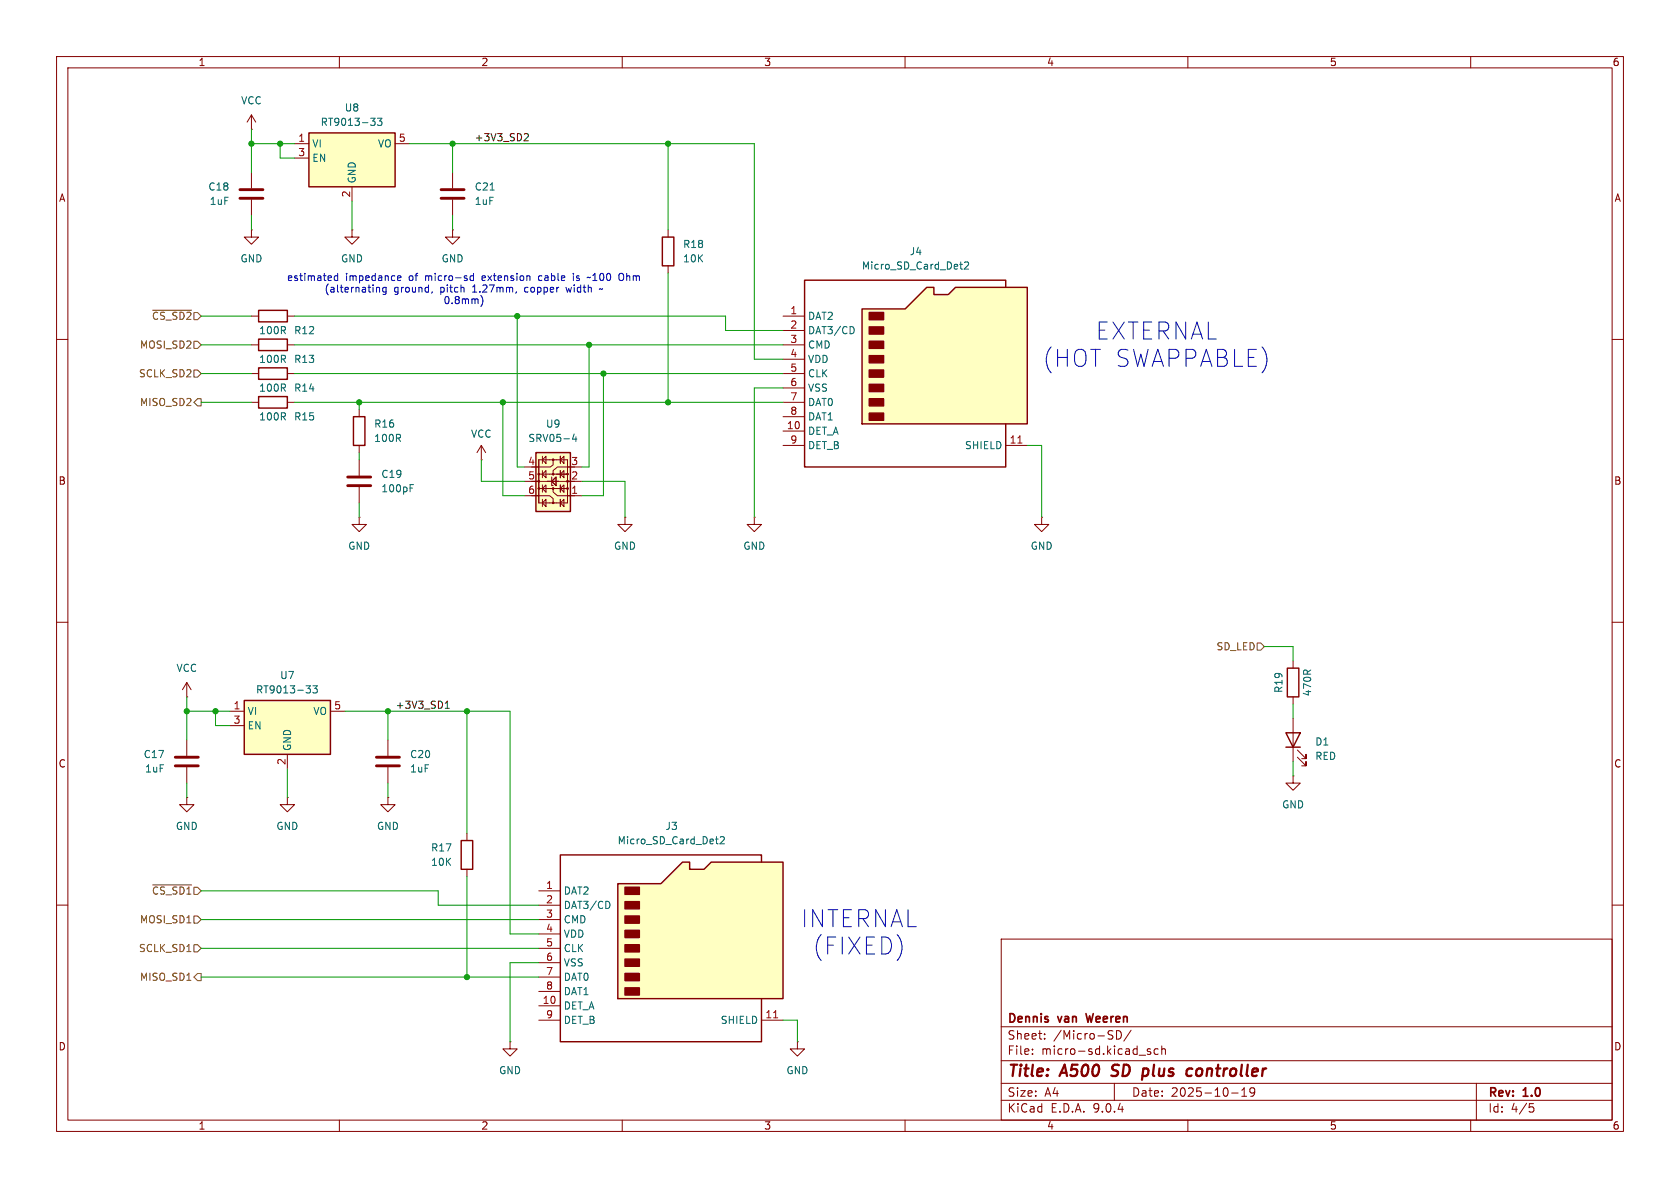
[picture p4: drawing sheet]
<svg xmlns="http://www.w3.org/2000/svg" width="297mm" height="210mm" viewBox="0 0 297 210" stroke-linecap="round" stroke-linejoin="round" font-family="sans-serif">
<g fill="none" stroke="#840000" stroke-width=".18">
<path d="M10 10h277v190h-277zM12 12h273v186h-273zM60 10v2M110 10v2M160 10v2M210 10v2M260 10v2M44.4 22.9h.1M44.4 20.3l-.7 1.3M44.4 20.3l.8 1.3M44.4 20.3v2.6M10 60h2"/>
<path d="M285 60h2M110.5 91.4v1.3h1.3l-1.3 1.3-1.3-1.3h1.3M110.5 91.4h.1M133.3 91.4v1.3h1.3l-1.3 1.3-1.2-1.3h1.2M133.3 91.4h.1M10 110h2M285 110h2M50.8 141v1.2h1.3l-1.3 1.3-1.3-1.3h1.3M50.8 141h.1M10 160h2M177 166h108v32h-108zM285 160h2"/>
<path d="M60 198v2M110 198v2M160 198v2M177 194.5h108M177 191.5h108M177 187.5h108M177 181.5h108M182.5 186.3v.1M182.5 185.5v.1M184.7 183.6v.1M184.7 182.8v.1M197 191.5v3"/>
<path d="M197.4 182.2a.76 .76 0 0 1 .9 .7 .76 .76 0 0 1-.9 .8zM200 182.1l-1.3 2M203.4 185.5l-.4-.1-.2 .2 .1 .2 .5 .2v.3h-.6M204.7 185.5l-.4-.1-.3 .3v.4l.2 .2h.5M205.4 185.5l.2-.1 .4 .1v.9M205.4 184.9v1.5M210 198v2M217.7 193.2h1.2M219.5 193.8h.9M219.5 192.7l.5-.4v1.5M221.8 192.9l-.3 .3h-.3l-.2-.3 .1-.5 .4-.1 .2 .1a.99 .99 0 0 1-.3 1.4h-.3M260 198v2"/>
<path d="M261 191.5v6.5M270.4 195.1h.7M270.5 195.7h.4l.3 .3-.2 .5-.5 .1"/>
</g>
<path d="M196.5 190.1l.2 .1M196.8 188.4l-.2 .4 .1 .2M202.3 188.9l.6 .1M202.7 190.1l-.5 .1M210.2 188.9l.6 .1M210.6 190.1l-.5 .1M211.5 189.3v.7" fill="none" stroke="#840000" stroke-width=".4"/>
<path d="M192 179.2l.3 1.5" fill="none" stroke="#840000" stroke-width=".3"/>
<path d="M152.4 54.6h7.6l3.8-3.8h1.3v1.3h2.5l1.3-1.3h12.7v24.1h-29.2z" fill="#ffffc2"/>
<path d="M152.4 54.6h7.6l3.8-3.8h1.3v1.3h2.5l1.3-1.3h12.7v24.1h-29.2zM177.8 50.8v-1.3h-35.6v33.1h35.6v-7.7M227.6 118.1h2v5.1h-2z" fill="none" stroke="#840000" stroke-width=".25"/>
<g fill="#840000" stroke="#840000" stroke-width=".25">
<path d="M153.7 55.2h2.5v1.3h-2.5z"/>
<path d="M153.7 57.8h2.5v1.3h-2.5z"/>
<path d="M153.7 60.3h2.5v1.3h-2.5z"/>
<path d="M153.7 62.9h2.5v1.2h-2.5z"/>
<path d="M153.7 65.4h2.5v1.3h-2.5z"/>
<path d="M153.7 67.9h2.5v1.3h-2.5z"/>
<path d="M153.7 70.5h2.5v1.3h-2.5z"/>
<path d="M153.7 73h2.5v1.3h-2.5z"/>
</g>
<g fill="none" stroke="#840000" stroke-width=".18">
<path d="M44.4 30.5v2.8M44.4 35.3v2.8M138.4 55.9h3.8M138.4 58.4h3.8M138.4 61h3.8M138.4 63.5h3.8M138.4 66h3.8M138.4 68.6h3.8M138.4 71.1h3.8M138.4 73.7h3.8M138.4 76.2h3.8M138.4 78.7h3.8"/>
<path d="M177.8 78.7h3.8M228.6 116.8v1.3M228.6 123.2v1.3"/>
</g>
<path d="M150.8 57.8l.2 .5-.2 .6M169.7 46.7h.4M170 47.6h.1M170.5 46.4l.5-.1 .2 .4-.7 .9h.7" fill="none" stroke="#006464" stroke-width=".18"/>
<path d="M179.9 78.3h.8" fill="none" stroke="#a90000" stroke-width=".18"/>
<path d="M42.4 35.1h4.1M42.4 33.5h4.1" fill="none" stroke="#840000" stroke-width=".51"/>
<path d="M109.2 156.2h7.6l3.8-3.8h1.3v1.3h2.6l1.2-1.3h12.7v24.1h-29.2z" fill="#ffffc2"/>
<path d="M109.2 156.2h7.6l3.8-3.8h1.3v1.3h2.6l1.2-1.3h12.7v24.1h-29.2zM134.6 152.4v-1.3h-35.5v33.1h35.5v-7.7" fill="none" stroke="#840000" stroke-width=".25"/>
<g fill="#840000" stroke="#840000" stroke-width=".25">
<path d="M110.5 156.8h2.5v1.3h-2.5z"/>
<path d="M110.5 159.4h2.5v1.3h-2.5z"/>
<path d="M110.5 161.9h2.5v1.3h-2.5z"/>
<path d="M110.5 164.5h2.5v1.2h-2.5z"/>
<path d="M110.5 167h2.5v1.3h-2.5z"/>
<path d="M110.5 169.5h2.5v1.3h-2.5z"/>
<path d="M110.5 172.1h2.5v1.3h-2.5z"/>
<path d="M110.5 174.6h2.5v1.3h-2.5z"/>
</g>
<g fill="none" stroke="#840000" stroke-width=".18">
<path d="M80 30.5v2.8M80 35.3v2.8M62.2 40.6v1.3h1.3l-1.3 1.3-1.2-1.3h1.2M62.2 40.6h.1M80 40.6v1.3h1.3l-1.3 1.3-1.3-1.3h1.3M80 40.6h.1M85.1 78.7l-.8 1.3M85.1 78.7l.8 1.3M85.1 78.7v2.6M85.1 81.3h.1M95.2 157.5h3.9M95.2 160h3.9"/>
<path d="M95.2 162.6h3.9M95.2 165.1h3.9M95.2 167.6h3.9M95.2 170.2h3.9M95.2 172.7h3.9M95.2 175.3h3.9M95.2 177.8h3.9M90.2 184.2v1.2h1.2l-1.2 1.3-1.3-1.3h1.3M90.2 184.2h.1M95.2 180.3h3.9M134.6 180.3h3.8M141 184.2v1.2h1.2l-1.2 1.3-1.3-1.3h1.3"/>
<path d="M141 184.2h.1"/>
</g>
<path d="M86.7 33.6h.7M107.6 159.4l.2 .5-.2 .6M126.5 148.3h.5M126.8 149.2h.2M127.3 148l.5-.1 .3 .4-.8 .9h.8" fill="none" stroke="#006464" stroke-width=".18"/>
<path d="M136.8 179.9h.7" fill="none" stroke="#a90000" stroke-width=".18"/>
<path d="M78 35.1h4M78 33.5h4" fill="none" stroke="#840000" stroke-width=".51"/>
<path d="M94.7 80h6.1v10.4h-6.1z" fill="#ffffc2"/>
<path d="M45.7 54.9h5.1v2h-5.1zM117.1 41.9h2v5.1h-2zM94.7 80h6.1v10.4h-6.1zM227.3 129.5h2.6l-1.3 2.6zM227.3 132.1h2.6" fill="none" stroke="#840000" stroke-width=".25"/>
<g fill="none" stroke="#840000" stroke-width=".18">
<path d="M44.4 55.9h1.3M50.8 55.9h1.3M118.1 40.6v1.3M118.1 47v1.3M92.7 85.1h10.2M92.7 87.6h2.5M92.7 82.6h2.5M94 87.6h3.2l.6 .5v.9M95.2 81.3h5.1v7.6h-5.1zM95.2 86.4h5.1M95.2 83.8h5.1M95.9 88.9l.6-.6v1.2z"/>
<path d="M95.9 86.4l.6-.7v1.3zM95.9 83.8l.6-.6v1.3zM95.9 81.3l.6-.7v1.3zM95.9 80.6v1.3M95.9 83.2v1.3M95.9 85.7v1.3M95.9 88.3v1.2M97.5 85.1l.8-.8v1.6zM97.5 84.3v1.6h.3M97.8 86.4v.6l.8 .6h3M97.8 81.3v.9l-.5 .4h-3.3M99.1 88.9l.6-.6v1.2z"/>
<path d="M99.1 86.4l.6-.7v1.3zM99.1 83.8l.6-.6v1.3zM99.1 81.3l.6-.7v1.3zM99.1 80.6v1.3M99.1 83.2v1.3M99.1 85.7v1.3M99.1 88.3v1.2M100.3 87.6h2.6M100.3 82.6h2.6M101.6 82.6h-3l-.8 .6v.7M184.1 91.4v1.3h1.3l-1.3 1.3-1.2-1.3h1.2M184.1 91.4h.1"/>
<path d="M228.6 137.2v1.2h1.3l-1.3 1.3-1.3-1.3h1.3M228.6 137.2h.1M228.6 127v7.6M229.4 133.9l1.5 1.5v-.8v.8h-.8M229.4 132.6l1.5 1.5v-.7v.7h-.8M33 141v1.2h1.3l-1.3 1.3-1.3-1.3h1.3M33 141h.1M68.6 141v1.2h1.2l-1.2 1.3-1.3-1.3h1.3M68.6 141h.1"/>
<circle cx="95.2" cy="85.1" r=".13"/>
<circle cx="95.2" cy="83.8" r=".13"/>
<circle cx="95.2" cy="86.4" r=".13"/>
<circle cx="97.8" cy="86.4" r=".13"/>
<circle cx="97.8" cy="83.8" r=".13"/>
<circle cx="97.8" cy="81.3" r=".13"/>
<circle cx="97.8" cy="88.9" r=".13"/>
<circle cx="100.3" cy="85.1" r=".13"/>
<circle cx="100.3" cy="86.4" r=".13"/>
<circle cx="100.3" cy="83.8" r=".13"/>
</g>
<path d="M101.5 76.7l-.3 .9h.8M101.8 77.2v.8" fill="none" stroke="#006464" stroke-width=".18"/>
<path d="M43.2 123.8h15.2v9.6h-15.2z" fill="#ffffc2"/>
<path d="M45.7 59.9h5.1v2.1h-5.1zM45.7 65h5.1v2.1h-5.1zM45.7 70.1h5.1v2h-5.1zM62.5 73.7h2v5h-2zM43.2 123.8h15.2v9.6h-15.2zM81.5 148.6h2.1v5.1h-2.1z" fill="none" stroke="#840000" stroke-width=".25"/>
<g fill="none" stroke="#840000" stroke-width=".18">
<path d="M44.4 40.6v1.3h1.3l-1.3 1.3-1.2-1.3h1.2M44.4 40.6h.1M44.4 66h1.3M44.4 71.1h1.3M44.4 61h1.3M50.8 66h1.3M50.8 71.1h1.3M50.8 61h1.3M63.5 72.4v1.3M63.5 78.7v1.3M63.5 91.4v1.3h1.3l-1.3 1.3-1.3-1.3h1.3M63.5 91.4h.1"/>
<path d="M63.5 81.3v2.8M63.5 86.1v2.8M33 123.2h.1M33 120.7v2.5M33 130.8v2.8M33 135.6v2.8M33 120.7l-.7 1.2M33 120.7l.8 1.2M40.6 125.7h2.6M40.6 128.3h2.6M50.8 133.4v2.5M58.4 125.7h2.6"/>
<path d="M68.6 130.8v2.8M68.6 135.6v2.8M82.5 147.3v1.3M82.5 153.7v1.2"/>
</g>
<path d="M72.5 86.3h.4M72.5 85.7h.6M54.1 121.2h.8l-.4 .5 .3 .1 .1 .5-.3 .2h-.3M55.3 121.2h.8l-.4 .5 .3 .1v.6l-.2 .1-.5-.1" fill="none" stroke="#006464" stroke-width=".18"/>
<path d="M61.5 85.9h4M61.5 84.3h4M31 135.4h4.1M31 133.9h4.1M66.5 135.4h4.1M66.5 133.9h4.1" fill="none" stroke="#840000" stroke-width=".51"/>
<path d="M54.6 23.5h15.2v9.5h-15.2z" fill="#ffffc2"/>
<path d="M54.6 23.5h15.2v9.5h-15.2z" fill="none" stroke="#840000" stroke-width=".25"/>
<path d="M52.1 25.4h2.5M52.1 27.9h2.5M62.2 33v2.6M69.8 25.4h2.6" fill="none" stroke="#840000" stroke-width=".18"/>
<path d="M65.5 20.9h.8l-.4 .5 .4 .1v.4l-.2 .3h-.4M66.7 20.9h.8l-.4 .5 .4 .1v.5l-.2 .2-.6-.2" fill="none" stroke="#006464" stroke-width=".18"/>
<path d="M27 54.8h6.9M34.3 65.4h.6l.7 .6-.7 .7h-.6zM34.3 60.3h.6l.7 .7-.7 .6h-.6zM34.9 70.5h.7v1.3h-.7l-.6-.7zM222.2 113.7h.7l.6 .6-.6 .6h-.7zM27 156.4h6.9M34.3 167h.6l.7 .6-.7 .7h-.6zM34.3 161.9h.6l.7 .7-.7 .6h-.6zM34.9 172.1h.7v1.3h-.7l-.6-.7z" fill="none" stroke="#725600" stroke-width=".18"/>
<path d="M92.9 23.6l.4 .1 .1 .3-.8 .9h.8M78.7 125.2h.7M78.7 124.3l.4-.4v1.3" fill="none" stroke="#0f0f0f" stroke-width=".18"/>
<g fill="none" stroke="#009600" stroke-width=".18">
<path d="M44.4 25.4h7.7M44.4 22.9v7.6M44.4 38.1v2.5M49.5 25.4v2.5h2.6M62.2 35.6v5M72.4 25.4h60.9v38.1h5.1M80 25.4v5.1M80 38.1v2.5M118.1 25.4v15.2M35.6 55.9h8.8M52.1 55.9h76.2v2.5h10.1M91.4 55.9v26.7h1.3"/>
<path d="M118.1 48.3v22.8M35.6 66h8.8M35.6 71.1h8.8M35.6 61h8.8M52.1 66h86.3M52.1 71.1h86.3M52.1 61h86.3M63.5 71.1v1.3M88.9 71.1v16.5h3.8M104.1 61v21.6h-1.2M106.7 66v21.6h-3.8M138.4 68.6h-5.1v22.8"/>
<path d="M181.6 78.7h2.5v12.7M63.5 80v1.3M63.5 88.9v2.5M85.1 81.3v3.8h7.6M102.9 85.1h7.6v6.3M223.5 114.3h5.1v2.5M33 123.2v7.6M33 138.4v2.6M33 125.7h7.6M38.1 125.7v2.6h2.5M50.8 135.9v5.1M61 125.7h29.2v39.4h5"/>
<path d="M68.6 125.7v5.1M68.6 138.4v2.6M82.5 125.7v21.6M228.6 124.5v2.5M228.6 134.6v2.6M35.6 157.5h41.9v2.5h17.7M82.5 154.9v17.8M35.6 172.7h59.6M35.6 162.6h59.6M35.6 167.6h59.6M95.2 170.2h-5v14M138.4 180.3h2.6v3.9"/>
</g>
<g fill="none" stroke="#0000c2" stroke-width=".18">
<path d="M59.7 48.3v1.3M59.7 48.8l-.4-.1-.2 .3 .1 .5h.5M67 50.9l.1 .7M67.8 50.9l-.2 .1 .1 .5 .2 .1h.4M68.3 50.8v1l-.3 .3-.3-.1M70.3 49.2l.6-.2-.1-.2-.3-.1-.2 .2v.6h.5M76.4 51.6l-.1 .2M83.7 48.8l-.4-.1-.2 .3 .1 .5h.5M83.7 48.3v1.3M85.3 52.8v.8l-.3 .6M91.3 51.6l-.1 .2M95.4 48.7l-.2 .3v.4l.2 .2"/>
<path d="M100.1 50.8l.2 .8M101.4 48.3v.1M101.4 48.7v.9M104 49l.2 .1 .2-.1M106.5 51l-.6 .2M109.5 49.4l.2 .2 .5-.2M109.5 48.5l.2-.2 .5 .2"/>
</g>
<g fill="#009600" stroke="#009600" stroke-width=".18">
<circle cx="91.4" cy="55.9" r=".46"/>
<circle cx="118.1" cy="25.4" r=".46"/>
<circle cx="106.7" cy="66" r=".46"/>
<circle cx="118.1" cy="71.1" r=".46"/>
<circle cx="82.5" cy="125.7" r=".46"/>
<circle cx="88.9" cy="71.1" r=".46"/>
<circle cx="82.5" cy="172.7" r=".46"/>
<circle cx="33" cy="125.7" r=".46"/>
<circle cx="38.1" cy="125.7" r=".46"/>
<circle cx="68.6" cy="125.7" r=".46"/>
<circle cx="63.5" cy="71.1" r=".46"/>
<circle cx="104.1" cy="61" r=".46"/>
<circle cx="49.5" cy="25.4" r=".46"/>
<circle cx="44.4" cy="25.4" r=".46"/>
<circle cx="80" cy="25.4" r=".46"/>
</g>
<g font-size="4.2" fill="#0000c2">
<text x="184.3" y="65.1">(HOT SWAPPABLE)</text>
<text x="193.7" y="60.3">EXTERNAL</text>
<text x="141.6" y="164.2">INTERNAL</text>
<text x="143.7" y="169">(FIXED)</text>
</g>
<g font-size="2.8" fill="#840000">
<text x="178" y="190.9">Title:</text>
<text x="187.7" y="190.9">A500</text>
<text x="197.4" y="190.9">SD</text>
<text x="203.6" y="190.9">plus</text>
<text x="212.2" y="190.9">controller</text>
</g>
<g font-size="2.1" fill="#840000">
<text x="178" y="184">Sheet:</text>
<text x="178" y="181.2">Dennis</text>
<text x="186.2" y="184">/Micro-SD/</text>
<text x="187.2" y="181.2">van</text>
<text x="192.8" y="181.2">Weeren</text>
<text x="178" y="186.7">File:</text>
<text x="184.1" y="186.7">micro-sd.kicad_sch</text>
<text x="178" y="196.9">KiCad</text>
<text x="178" y="194.1">Size:</text>
<text x="184.7" y="194.1">A4</text>
<text x="185.7" y="196.9">E.D.A.</text>
<text x="193.3" y="196.9">9.0.4</text>
<text x="200" y="194.1">Date:</text>
<text x="207" y="194.1">2025-10-19</text>
<text x="263" y="194.3">Rev:</text>
<text x="263" y="196.9">Id:</text>
<text x="267.1" y="196.9">4/5</text>
<text x="269.4" y="194.3">1.0</text>
</g>
<g font-size="1.8" fill="#840000">
<text x="35" y="11.9">1</text>
<text x="85" y="11.9">2</text>
<text x="135" y="11.9">3</text>
<text x="185" y="11.9">4</text>
<text x="235" y="11.9">5</text>
<text x="285" y="11.9">6</text>
<text x="10.3" y="35.9">A</text>
<text x="285.3" y="35.9">A</text>
<text x="10.3" y="85.9">B</text>
<text x="285.3" y="85.9">B</text>
<text x="10.3" y="135.9">C</text>
<text x="285.3" y="135.9">C</text>
<text x="10.3" y="185.9">D</text>
<text x="285.3" y="185.9">D</text>
<text x="35" y="199.9">1</text>
<text x="85" y="199.9">2</text>
<text x="135" y="199.9">3</text>
<text x="185" y="199.9">4</text>
<text x="235" y="199.9">5</text>
<text x="285" y="199.9">6</text>
</g>
<g font-size="1.8" fill="#006464">
<text x="42.5" y="18.6">VCC</text>
<text x="56.6" y="22.5">RT9013-33</text>
<text x="60.9" y="19.9">U8</text>
<text x="55.1" y="26.3">VI</text>
<text x="55.1" y="28.8">EN</text>
<text x="66.7" y="26.3">VO</text>
<text x="36.7" y="33.9">C18</text>
<text x="63.1" y="32.5" transform="rotate(-90 63.1 32.5)">GND</text>
<text x="83.8" y="33.9">C21</text>
<text x="37" y="36.4">1uF</text>
<text x="83.8" y="36.4">1uF</text>
<text x="42.4" y="46.6">GND</text>
<text x="60.2" y="46.6">GND</text>
<text x="78" y="46.6">GND</text>
<text x="120.7" y="44">R18</text>
<text x="120.7" y="46.6">10K</text>
<text x="152.3" y="47.9">Micro_SD_Card_Det2</text>
<text x="160.7" y="45.3">J4</text>
<text x="45.7" y="59.3">100R</text>
<text x="51.9" y="59.3">R12</text>
<text x="142.7" y="56.7">DAT2</text>
<text x="142.7" y="59.3">DAT3/CD</text>
<text x="45.7" y="64.4">100R</text>
<text x="51.9" y="64.4">R13</text>
<text x="142.7" y="61.8">CMD</text>
<text x="142.7" y="64.4">VDD</text>
<text x="45.7" y="69.4">100R</text>
<text x="51.9" y="69.4">R14</text>
<text x="142.7" y="66.9">CLK</text>
<text x="142.7" y="69.4">VSS</text>
<text x="142.7" y="72">DAT0</text>
<text x="45.7" y="74.5">100R</text>
<text x="51.9" y="74.5">R15</text>
<text x="66" y="75.8">R16</text>
<text x="83.2" y="77.6">VCC</text>
<text x="96.4" y="75.8">U9</text>
<text x="142.7" y="74.5">DAT1</text>
<text x="142.7" y="77.1">DET_A</text>
<text x="66" y="78.3">100R</text>
<text x="93.3" y="78.3">SRV05-4</text>
<text x="142.7" y="79.6">DET_B</text>
<text x="170.5" y="79.6">SHIELD</text>
<text x="67.3" y="87.2">100pF</text>
<text x="67.3" y="84.7">C19</text>
<text x="61.5" y="97.4">GND</text>
<text x="108.5" y="97.4">GND</text>
<text x="131.3" y="97.4">GND</text>
<text x="182.1" y="97.4">GND</text>
<text x="31.1" y="119">VCC</text>
<text x="45.2" y="122.8">RT9013-33</text>
<text x="49.4" y="120.2">U7</text>
<text x="226.9" y="122.6" transform="rotate(-90 226.9 122.6)">R19</text>
<text x="232" y="123.2" transform="rotate(-90 232 123.2)">470R</text>
<text x="43.7" y="126.6">VI</text>
<text x="43.7" y="129.1">EN</text>
<text x="55.3" y="126.6">VO</text>
<text x="232.4" y="132">D1</text>
<text x="25.3" y="134.2">C17</text>
<text x="25.5" y="136.8">1uF</text>
<text x="51.7" y="132.8" transform="rotate(-90 51.7 132.8)">GND</text>
<text x="72.4" y="136.8">1uF</text>
<text x="72.4" y="134.2">C20</text>
<text x="232.4" y="134.5">RED</text>
<text x="226.6" y="143.1">GND</text>
<text x="31" y="146.9">GND</text>
<text x="48.8" y="146.9">GND</text>
<text x="66.5" y="146.9">GND</text>
<text x="109.1" y="149.5">Micro_SD_Card_Det2</text>
<text x="117.6" y="146.9">J3</text>
<text x="76.1" y="150.7">R17</text>
<text x="76.1" y="153.3">10K</text>
<text x="99.6" y="158.3">DAT2</text>
<text x="99.6" y="160.9">DAT3/CD</text>
<text x="99.6" y="163.4">CMD</text>
<text x="99.6" y="166">VDD</text>
<text x="99.6" y="168.5">CLK</text>
<text x="99.6" y="171">VSS</text>
<text x="99.6" y="173.6">DAT0</text>
<text x="99.6" y="176.1">DAT1</text>
<text x="99.6" y="178.7">DET_A</text>
<text x="99.6" y="181.2">DET_B</text>
<text x="127.3" y="181.2">SHIELD</text>
<text x="88.1" y="190.1">GND</text>
<text x="138.9" y="190.1">GND</text>
</g>
<g font-size="1.8" fill="#a90000">
<text x="52.6" y="25.1">1</text>
<text x="52.6" y="27.7">3</text>
<text x="70.4" y="25.1">5</text>
<text x="62" y="35" transform="rotate(-90 62 35)">2</text>
<text x="139.6" y="55.6">1</text>
<text x="139.6" y="58.2">2</text>
<text x="139.6" y="60.7">3</text>
<text x="139.6" y="63.2">4</text>
<text x="139.6" y="65.8">5</text>
<text x="139.6" y="68.3">6</text>
<text x="139.6" y="70.9">7</text>
<text x="139" y="75.9">10</text>
<text x="139.6" y="73.4">8</text>
<text x="93.3" y="82.3">4</text>
<text x="100.9" y="82.3">3</text>
<text x="139.6" y="78.5">9</text>
<text x="178.4" y="78.5">11</text>
<text x="93.3" y="87.4">6</text>
<text x="93.3" y="84.8">5</text>
<text x="100.9" y="87.4">1</text>
<text x="100.9" y="84.8">2</text>
<text x="41.2" y="125.5">1</text>
<text x="59" y="125.5">5</text>
<text x="41.2" y="128">3</text>
<text x="50.5" y="135.3" transform="rotate(-90 50.5 135.3)">2</text>
<text x="96.4" y="157.2">1</text>
<text x="96.4" y="159.8">2</text>
<text x="96.4" y="162.3">3</text>
<text x="96.4" y="164.8">4</text>
<text x="96.4" y="167.4">5</text>
<text x="96.4" y="169.9">6</text>
<text x="96.4" y="172.5">7</text>
<text x="95.8" y="177.5">10</text>
<text x="96.4" y="175">8</text>
<text x="96.4" y="180.1">9</text>
<text x="135.2" y="180.1">11</text>
</g>
<g font-size="1.8" fill="#0f0f0f">
<text x="83.8" y="25.1">+3V3_SD2</text>
<text x="69.8" y="125.4">+3V3_SD1</text>
</g>
<g font-size="1.8" fill="#0000c2">
<text x="50.6" y="49.9">estimated</text>
<text x="57.3" y="51.9">(alternating</text>
<text x="61.1" y="49.9">impedance</text>
<text x="69.6" y="51.9">ground,</text>
<text x="72.4" y="49.9">of</text>
<text x="75.4" y="49.9">micro-sd</text>
<text x="77.9" y="51.9">pitch</text>
<text x="78.3" y="54">0.8mm)</text>
<text x="83.8" y="51.9">1.27mm,</text>
<text x="85.7" y="49.9">extension</text>
<text x="93.2" y="51.9">copper</text>
<text x="95.9" y="49.9">cable</text>
<text x="100.8" y="51.9">width</text>
<text x="102.2" y="49.9">is</text>
<text x="105" y="49.9">~100</text>
<text x="110.7" y="49.9">Ohm</text>
</g>
<g font-size="1.8" fill="#725600">
<text x="26.8" y="56.7">~{CS_SD2}</text>
<text x="24.6" y="61.8">MOSI_SD2</text>
<text x="24.5" y="66.9">SCLK_SD2</text>
<text x="24.6" y="72">MISO_SD2</text>
<text x="215" y="115.2">SD_LED</text>
<text x="26.8" y="158.3">~{CS_SD1}</text>
<text x="24.6" y="163.4">MOSI_SD1</text>
<text x="24.5" y="168.5">SCLK_SD1</text>
<text x="24.6" y="173.6">MISO_SD1</text>
</g>
</svg>
